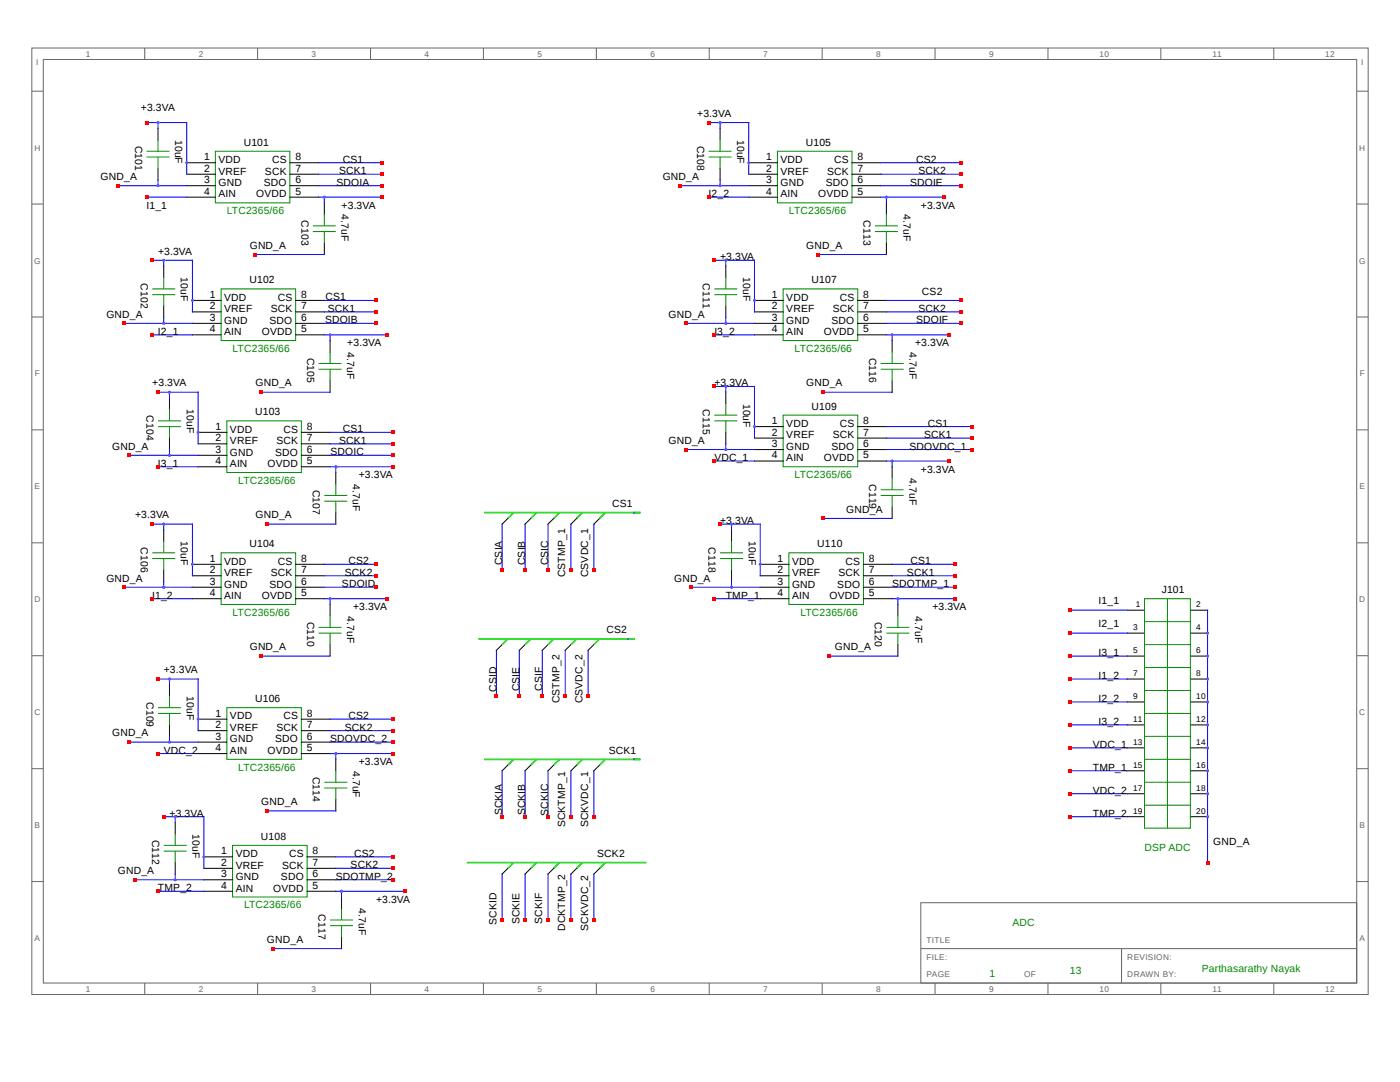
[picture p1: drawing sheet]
<svg xmlns="http://www.w3.org/2000/svg" width="279mm" height="216mm" viewBox="0 0 279 216" stroke-linecap="round" stroke-linejoin="round" font-family="sans-serif">
<g fill="none" stroke="#008b00" stroke-width=".2">
<path d="M29.2 30.2h4.6M29.2 31.3h4.6M31.5 27.9v2.3M31.5 31.3v2.3M43 30.2h14.9v10.3h-14.9zM141.4 30.2h4.6M141.4 31.3h4.6M143.7 27.9v2.3M143.7 31.3v2.3M155.2 30.2h14.8v10.3h-14.8zM30.4 57.7h4.6M30.4 58.8h4.6"/>
<path d="M32.7 55.4v2.3M32.7 58.8v2.3M44.1 57.7h14.9v10.3h-14.9zM62.4 45.1h4.6M62.4 46.2h4.6M64.7 42.8v2.3M64.7 46.2v2.3M142.6 57.7h4.5M142.6 58.8h4.5M144.9 55.4v2.3M144.9 58.8v2.3M156.3 57.7h14.9v10.3h-14.9z"/>
<path d="M174.6 45.1h4.6M174.6 46.2h4.6M176.9 42.8v2.3M176.9 46.2v2.3M63.6 72.5h4.6M63.6 73.7h4.6M65.9 70.2v2.3M65.9 73.7v2.3M175.8 72.5h4.5M175.8 73.7h4.5M178 70.2v2.3M178 73.7v2.3"/>
<path d="M31.5 84h4.6M31.5 85.1h4.6M33.8 81.7v2.3M33.8 85.1v2.3M45.3 84h14.8v10.3h-14.8zM64.7 98.9h4.6M67 96.6v2.3M142.6 84h4.5M142.6 82.8h4.5M144.9 80.5v2.3M144.9 84v2.3M156.3 82.8h14.9v10.3h-14.9z"/>
<path d="M175.8 98.9h4.5M175.8 97.7h4.5M178 95.4v2.3M178 98.9v2.3M30.4 110.3h4.6M30.4 111.5h4.6M32.7 108v2.3M32.7 111.5v2.2M44.1 110.3h14.9v10.3h-14.9zM64.7 100h4.6M67 100v2.3M143.7 110.3h4.6"/>
<path d="M143.7 111.5h4.6M146 108v2.3M146 111.5v2.2M157.4 110.3h14.9v10.3h-14.9zM228.4 119.5h9.2v45.8h-9.2zM233 119.5v45.8M33.8 138.9v2.3M63.6 125.2h4.6M63.6 126.3h4.6M65.9 122.9v2.3M65.9 126.3v2.3M176.9 125.2h4.6"/>
<path d="M176.9 126.3h4.6M179.2 122.9v2.3M179.2 126.3v2.3M228.4 128.6h9.2M228.4 133.2h9.2M228.4 124h9.2M228.4 137.8h9.2M31.5 141.2h4.6M31.5 142.4h4.6M33.8 142.4v2.2M45.3 141.2h14.8v10.3h-14.8zM64.7 156.1h4.6"/>
<path d="M64.7 157.2h4.6M67 153.8v2.3M67 157.2v2.3M228.4 142.4h9.2M228.4 156.1h9.2M228.4 151.5h9.2M228.4 146.9h9.2M32.7 168.7h4.6M32.7 169.8h4.6M35 166.4v2.3M35 169.8v2.3M46.4 168.7h14.9v10.3h-14.9z"/>
<path d="M228.4 160.7h9.2M65.9 183.6h4.5M65.9 184.7h4.5M68.2 181.3v2.3M68.2 184.7v2.3"/>
</g>
<g fill="none" stroke="#000" stroke-width=".2">
<path d="M31.5 25.6v2.3M31.5 33.6v2.3M37.3 32.5h5.7M37.3 34.8h5.7M37.3 37.1h5.7M37.3 39.3h5.7M57.9 32.5h5.7M57.9 34.8h5.7M57.9 37.1h5.7M57.9 39.3h5.7M143.7 25.6v2.3M143.7 33.6v2.3"/>
<path d="M149.4 32.5h5.8M149.4 34.8h5.8M149.4 37.1h5.8M149.4 39.3h5.8M170 32.5h5.8M170 34.8h5.8M170 37.1h5.8M170 39.3h5.8M32.7 53.1v2.3M38.4 59.9h5.7M59 59.9h5.7M64.7 40.5v2.3"/>
<path d="M64.7 48.5v2.3M144.9 53.1v2.3M150.6 59.9h5.7M171.2 59.9h5.7M176.9 40.5v2.3M176.9 48.5v2.3M32.7 61.1v2.3M33.8 79.4v2.3M38.4 62.2h5.7M38.4 64.5h5.7M38.4 66.8h5.7M59 62.2h5.7"/>
<path d="M59 64.5h5.7M59 66.8h5.7M65.9 68v2.2M65.9 76v2.3M144.9 61.1v2.3M144.9 78.3v2.2M150.6 62.2h5.7M150.6 64.5h5.7M150.6 66.8h5.7M171.2 62.2h5.7M171.2 64.5h5.7M171.2 66.8h5.7"/>
<path d="M178 68v2.2M178 76v2.3M33.8 87.4v2.3M39.5 86.3h5.8M39.5 88.6h5.8M39.5 90.8h5.8M39.5 93.1h5.8M60.1 86.3h5.8M60.1 88.6h5.8M60.1 90.8h5.8M60.1 93.1h5.8M67 94.3v2.3"/>
<path d="M144.9 86.3v2.3M150.6 85.1h5.7M150.6 87.4h5.7M150.6 89.7h5.7M150.6 92h5.7M171.2 85.1h5.7M171.2 87.4h5.7M171.2 89.7h5.7M171.2 92h5.7M178 93.1v2.3M32.7 105.7v2.3M32.7 113.7v2.3"/>
<path d="M38.4 112.6h5.7M38.4 114.9h5.7M38.4 117.2h5.7M38.4 119.5h5.7M59 112.6h5.7M59 114.9h5.7M59 117.2h5.7M59 119.5h5.7M67 102.3v2.3M101.4 103.4l-1.2 1.2M105.9 103.4l-1.1 1.2M110.5 103.4l-1.1 1.2"/>
<path d="M115.1 103.4l-1.2 1.2M119.7 103.4l-1.2 1.2M146 105.7v2.3M146 113.7v2.3M151.7 112.6h5.7M151.7 114.9h5.7M151.7 117.2h5.7M151.7 119.5h5.7M172.3 112.6h5.7M172.3 114.9h5.7M172.3 117.2h5.7M172.3 119.5h5.7"/>
<path d="M178 101.2v2.2M33.8 136.6v2.3M65.9 120.6v2.3M65.9 128.6v2.3M100.2 128.6l-1.1 1.2M104.8 128.6l-1.2 1.2M109.4 128.6l-1.2 1.2M113.9 128.6l-1.1 1.2M118.5 128.6l-1.1 1.2M179.2 120.6v2.3M179.2 128.6v2.3M225 121.8h3.4"/>
<path d="M225 126.3h3.4M225 130.9h3.4M225 135.5h3.4M237.6 121.8h3.4M237.6 126.3h3.4M237.6 130.9h3.4M237.6 135.5h3.4M33.8 144.6v2.3M39.5 143.5h5.8M39.5 145.8h5.8M39.5 148.1h5.8M39.5 150.4h5.8"/>
<path d="M60.1 143.5h5.8M60.1 145.8h5.8M60.1 148.1h5.8M60.1 150.4h5.8M67 151.5v2.3M67 159.5v2.3M101.4 152.7l-1.2 1.1M105.9 152.7l-1.1 1.1M110.5 152.7l-1.1 1.1M115.1 152.7l-1.2 1.1M119.7 152.7l-1.2 1.1M225 140.1h3.4"/>
<path d="M225 158.4h3.4M225 153.8h3.4M225 149.2h3.4M225 144.6h3.4M237.6 140.1h3.4M237.6 158.4h3.4M237.6 153.8h3.4M237.6 149.2h3.4M237.6 144.6h3.4M35 164.1v2.3M35 172.1v2.3M40.7 171h5.7"/>
<path d="M40.7 173.3h5.7M40.7 175.6h5.7M40.7 177.8h5.7M61.3 171h5.7M61.3 173.3h5.7M61.3 175.6h5.7M61.3 177.8h5.7M68.2 179v2.3M101.4 173.3l-1.2 1.1M105.9 173.3l-1.1 1.1M110.5 173.3l-1.1 1.1M115.1 173.3l-1.2 1.1"/>
<path d="M119.7 173.3l-1.2 1.1M225 163h3.4M237.6 163h3.4M68.2 187v2.3"/>
</g>
<g fill="none" stroke="#00f" stroke-width=".2">
<path d="M23.5 37.1h13.8M29.2 24.5h8.1v10.3M29.2 39.3h8.1M31.5 24.5v1.1M31.5 35.9v1.2M63.6 37.1h12.6M63.6 39.3h12.6M63.6 34.8h12.6M63.6 32.5h12.6M64.7 39.3v1.2M135.7 37.1h13.7M141.4 24.5h8v10.3"/>
<path d="M141.4 39.3h8M143.7 24.5v1.1M143.7 35.9v1.2M175.8 37.1h16M175.8 39.3h12.5M175.8 34.8h16M175.8 32.5h16M176.9 39.3v1.2M30.4 51.9h8v10.3M32.7 51.9v1.2M51 50.8h13.7M64.7 59.9h10.3"/>
<path d="M142.6 51.9h8v10.3M144.9 51.9v1.2M163.2 50.8h13.7M176.9 59.9h14.9M24.7 64.5h13.7M30.4 66.8h8M31.5 78.3h8v10.3M32.7 63.4v1.1M33.8 78.3v1.1M52.1 78.3h13.8M64.7 64.5h10.3M64.7 66.8h12.6"/>
<path d="M64.7 62.2h10.3M65.9 66.8v1.2M136.8 64.5h13.8M142.6 66.8h8M142.6 77.1h8v10.3M144.9 63.4v1.1M144.9 77.1v1.2M164.3 78.3h13.7M176.9 64.5h14.9M176.9 66.8h12.6M176.9 62.2h14.9M178 66.8v1.2"/>
<path d="M25.8 90.8h13.7M31.5 93.1h8M33.8 89.7v1.1M65.9 90.8h12.6M65.9 93.1h12.6M65.9 88.6h12.6M65.9 86.3h12.6M67 93.1v1.2M136.8 89.7h13.8M142.6 92h8M144.9 88.6v1.1M176.9 89.7h17.2"/>
<path d="M176.9 92h12.6M176.9 87.4h17.2M176.9 85.1h17.2M178 92v1.1M24.7 117.2h13.7M30.4 104.6h8v10.3M30.4 119.5h8M32.7 104.6v1.1M32.7 116v1.2M53.3 104.6h13.7M64.7 117.2h10.3M64.7 119.5h12.6"/>
<path d="M64.7 114.9h10.3M64.7 112.6h10.3M65.9 119.5v1.1M100.2 104.6v9.1M104.8 104.6v9.1M109.4 104.6v9.1M113.9 104.6v9.1M118.5 104.6v9.1M138 117.2h13.7M142.6 119.5h9.1M143.7 104.6h8v10.3M146 104.6v1.1"/>
<path d="M146 116v1.2M164.3 103.4h13.7M178 117.2h12.6M178 119.5h12.6M178 114.9h12.6M178 112.6h12.6M179.2 119.5v1.1M31.5 135.5h8v10.3M33.8 135.5v1.1M52.1 130.9h13.8M99.1 129.8v9.1M103.6 129.8v9.1"/>
<path d="M108.2 129.8v9.1M112.8 129.8v9.1M117.4 129.8v9.1M165.5 130.9h13.7M213.5 130.9h11.5M213.5 135.5h11.5M213.5 121.8h11.5M213.5 126.3h11.5M241 121.8v50.3M25.8 148.1h13.7M31.5 150.4h8M33.8 146.9v1.2"/>
<path d="M65.9 148.1h12.6M65.9 150.4h12.6M65.9 145.8h12.6M65.9 143.5h12.6M67 150.4v1.1M100.2 153.8v9.2M104.8 153.8v9.2M109.4 153.8v9.2M113.9 153.8v9.2M118.5 153.8v9.2M213.5 140.1h11.5M213.5 144.6h11.5"/>
<path d="M213.5 149.2h11.5M213.5 153.8h11.5M213.5 158.4h11.5M27 175.6h13.7M31.5 177.8h9.2M32.7 163h8v10.3M35 163v1.1M35 174.4v1.2M53.3 161.8h13.7M67 175.6h11.5M67 177.8h13.8M67 173.3h11.5"/>
<path d="M67 171h11.5M68.2 177.8v1.2M100.2 174.4v9.2M104.8 174.4v9.2M109.4 174.4v9.2M113.9 174.4v9.2M118.5 174.4v9.2M213.5 163h11.5M54.4 189.3h13.8"/>
</g>
<g fill="none" stroke="#666" stroke-width=".2">
<path d="M6.3 9.6h266.7v188.8h-266.7zM6.3 18.2h2.3M8.6 11.9h262.2v184.3h-262.2zM28.9 9.6v2.3M51.4 9.6v2.3M74 9.6v2.3M96.5 9.6v2.3M119 9.6v2.3M141.5 9.6v2.3M164.1 9.6v2.3M186.6 9.6v2.3M209.1 9.6v2.3"/>
<path d="M231.7 9.6v2.3M254.2 9.6v2.3M270.8 18.2h2.2M6.3 40.7h2.3M270.8 40.7h2.2M6.3 63.3h2.3M270.8 63.3h2.2M6.3 85.8h2.3M270.8 85.8h2.2M6.3 108.3h2.3M270.8 108.3h2.2M6.3 130.8h2.3"/>
<path d="M270.8 130.8h2.2M6.3 153.4h2.3M270.8 153.4h2.2M6.3 175.9h2.3M270.8 175.9h2.2M28.9 196.2v2.2M51.4 196.2v2.2M74 196.2v2.2M96.5 196.2v2.2M119 196.2v2.2M141.5 196.2v2.2M164.1 196.2v2.2"/>
<path d="M183.8 180.1h87v16.1h-87zM183.8 189.3h87M186.6 196.2v2.2M209.1 196.2v2.2M223.8 189.3v6.9M231.7 196.2v2.2M254.2 196.2v2.2"/>
</g>
<g fill="none" stroke="#0e0" stroke-width=".34">
<path d="M96.8 102.3h30.9M102.5 102.3l-1.1 1.1M107.1 102.3l-1.2 1.1M111.7 102.3l-1.2 1.1M116.2 102.3l-1.1 1.1M120.8 102.3l-1.1 1.1M95.6 127.5h30.9M101.4 127.5l-1.2 1.1M105.9 127.5l-1.1 1.1M110.5 127.5l-1.1 1.1M115.1 127.5l-1.2 1.1M119.7 127.5l-1.2 1.1"/>
<path d="M96.8 151.5h30.9M102.5 151.5l-1.1 1.2M107.1 151.5l-1.2 1.2M111.7 151.5l-1.2 1.2M116.2 151.5l-1.1 1.2M120.8 151.5l-1.1 1.2M93.3 172.1h35.5M102.5 172.1l-1.1 1.2M107.1 172.1l-1.2 1.2M111.7 172.1l-1.2 1.2M116.2 172.1l-1.1 1.2M120.8 172.1l-1.1 1.2"/>
</g>
<g fill="#a020f0">
<path d="M37.1 32.3h.4v.4h-.4z"/>
<path d="M31.3 24.2h.4v.5h-.4z"/>
</g>
<path d="M28.9 24.1h.7v.7h-.7z" fill="#f00"/>
<path d="M31.3 36.8h.4v.5h-.4z" fill="#a020f0"/>
<g fill="#f00">
<path d="M23.2 36.7h.7v.7h-.7z"/>
<path d="M28.9 39h.7v.7h-.7z"/>
</g>
<g fill="#a020f0">
<path d="M31.3 24.2h.4v.5h-.4z"/>
<path d="M31.3 36.8h.4v.5h-.4z"/>
</g>
<path d="M75.8 36.7h.7v.7h-.7z" fill="#f00"/>
<path d="M64.5 39.1h.4v.5h-.4z" fill="#a020f0"/>
<g fill="#f00">
<path d="M75.8 39h.7v.7h-.7z"/>
<path d="M50.6 50.4h.7v.7h-.7z"/>
</g>
<path d="M64.5 39.1h.4v.5h-.4z" fill="#a020f0"/>
<g fill="#f00">
<path d="M75.8 34.4h.7v.7h-.7z"/>
<path d="M75.8 32.1h.7v.7h-.7z"/>
</g>
<g fill="#a020f0">
<path d="M38.2 59.7h.4v.5h-.4z"/>
<path d="M32.5 51.7h.4v.4h-.4z"/>
</g>
<path d="M30 51.6h.7v.7h-.7z" fill="#f00"/>
<path d="M32.5 64.3h.4v.4h-.4z" fill="#a020f0"/>
<g fill="#f00">
<path d="M24.3 64.2h.7v.7h-.7z"/>
<path d="M30 66.5h.7v.7h-.7z"/>
</g>
<g fill="#a020f0">
<path d="M32.5 51.7h.4v.4h-.4z"/>
<path d="M32.5 64.3h.4v.4h-.4z"/>
</g>
<path d="M74.7 64.2h.7v.7h-.7z" fill="#f00"/>
<path d="M65.7 66.6h.4v.4h-.4z" fill="#a020f0"/>
<g fill="#f00">
<path d="M77 66.5h.7v.7h-.7z"/>
<path d="M51.8 77.9h.7v.7h-.7z"/>
</g>
<path d="M65.7 66.6h.4v.4h-.4z" fill="#a020f0"/>
<g fill="#f00">
<path d="M74.7 61.9h.7v.7h-.7z"/>
<path d="M74.7 59.6h.7v.7h-.7z"/>
</g>
<g fill="#a020f0">
<path d="M39.3 86.1h.4v.4h-.4z"/>
<path d="M33.6 78h.4v.5h-.4z"/>
</g>
<path d="M31.2 77.9h.7v.7h-.7z" fill="#f00"/>
<path d="M33.6 90.6h.4v.5h-.4z" fill="#a020f0"/>
<g fill="#f00">
<path d="M25.5 90.5h.7v.7h-.7z"/>
<path d="M31.2 92.8h.7v.7h-.7z"/>
</g>
<g fill="#a020f0">
<path d="M33.6 78h.4v.5h-.4z"/>
<path d="M33.6 90.6h.4v.5h-.4z"/>
</g>
<path d="M78.1 90.5h.7v.7h-.7z" fill="#f00"/>
<path d="M66.8 92.9h.4v.5h-.4z" fill="#a020f0"/>
<g fill="#f00">
<path d="M78.1 92.8h.7v.7h-.7z"/>
<path d="M52.9 104.2h.7v.7h-.7z"/>
</g>
<path d="M66.8 92.9h.4v.5h-.4z" fill="#a020f0"/>
<g fill="#f00">
<path d="M78.1 88.2h.7v.7h-.7z"/>
<path d="M78.1 85.9h.7v.7h-.7z"/>
</g>
<g fill="#a020f0">
<path d="M38.2 112.4h.4v.4h-.4z"/>
<path d="M32.5 104.4h.4v.4h-.4z"/>
</g>
<path d="M30 104.2h.7v.7h-.7z" fill="#f00"/>
<path d="M32.5 117h.4v.4h-.4z" fill="#a020f0"/>
<g fill="#f00">
<path d="M24.3 116.8h.7v.7h-.7z"/>
<path d="M30 119.1h.7v.7h-.7z"/>
</g>
<g fill="#a020f0">
<path d="M32.5 104.4h.4v.4h-.4z"/>
<path d="M32.5 117h.4v.4h-.4z"/>
<path d="M65.7 119.3h.4v.4h-.4z"/>
</g>
<g fill="#f00">
<path d="M77 119.1h.7v.7h-.7z"/>
<path d="M51.8 130.6h.7v.7h-.7z"/>
</g>
<path d="M65.7 119.3h.4v.4h-.4z" fill="#a020f0"/>
<g fill="#f00">
<path d="M74.7 114.5h.7v.7h-.7z"/>
<path d="M74.7 112.3h.7v.6h-.7z"/>
</g>
<g fill="#a020f0">
<path d="M149.2 32.3h.4v.4h-.4z"/>
<path d="M143.5 24.2h.4v.5h-.4z"/>
</g>
<path d="M141.1 24.1h.7v.7h-.7z" fill="#f00"/>
<path d="M143.5 36.8h.4v.5h-.4z" fill="#a020f0"/>
<g fill="#f00">
<path d="M135.4 36.7h.6v.7h-.6z"/>
<path d="M141.1 39h.7v.7h-.7z"/>
</g>
<g fill="#a020f0">
<path d="M143.5 24.2h.4v.5h-.4z"/>
<path d="M143.5 36.8h.4v.5h-.4z"/>
</g>
<path d="M191.4 36.7h.7v.7h-.7z" fill="#f00"/>
<path d="M176.7 39.1h.4v.5h-.4z" fill="#a020f0"/>
<g fill="#f00">
<path d="M188 39h.7v.7h-.7z"/>
<path d="M162.8 50.4h.7v.7h-.7z"/>
</g>
<path d="M176.7 39.1h.4v.5h-.4z" fill="#a020f0"/>
<g fill="#f00">
<path d="M191.4 34.4h.7v.7h-.7z"/>
<path d="M191.4 32.1h.7v.7h-.7z"/>
</g>
<g fill="#a020f0">
<path d="M150.4 59.7h.4v.5h-.4z"/>
<path d="M144.7 51.7h.3v.4h-.3z"/>
</g>
<path d="M142.2 51.6h.7v.7h-.7z" fill="#f00"/>
<path d="M144.7 64.3h.3v.4h-.3z" fill="#a020f0"/>
<g fill="#f00">
<path d="M136.5 64.2h.7v.7h-.7z"/>
<path d="M142.2 66.5h.7v.7h-.7z"/>
</g>
<g fill="#a020f0">
<path d="M144.7 51.7h.3v.4h-.3z"/>
<path d="M144.7 64.3h.3v.4h-.3z"/>
</g>
<path d="M191.4 64.2h.7v.7h-.7z" fill="#f00"/>
<path d="M177.8 66.6h.4v.4h-.4z" fill="#a020f0"/>
<g fill="#f00">
<path d="M189.1 66.5h.7v.7h-.7z"/>
<path d="M164 77.9h.7v.7h-.7z"/>
</g>
<path d="M177.8 66.6h.4v.4h-.4z" fill="#a020f0"/>
<g fill="#f00">
<path d="M191.4 61.9h.7v.7h-.7z"/>
<path d="M191.4 59.6h.7v.7h-.7z"/>
</g>
<g fill="#a020f0">
<path d="M150.4 84.9h.4v.4h-.4z"/>
<path d="M144.7 76.9h.3v.4h-.3z"/>
</g>
<path d="M142.2 76.8h.7v.7h-.7z" fill="#f00"/>
<path d="M144.7 89.5h.3v.4h-.3z" fill="#a020f0"/>
<g fill="#f00">
<path d="M136.5 89.4h.7v.6h-.7z"/>
<path d="M142.2 91.7h.7v.6h-.7z"/>
</g>
<g fill="#a020f0">
<path d="M144.7 76.9h.3v.4h-.3z"/>
<path d="M144.7 89.5h.3v.4h-.3z"/>
</g>
<path d="M193.7 89.4h.7v.6h-.7z" fill="#f00"/>
<path d="M177.8 91.8h.4v.4h-.4z" fill="#a020f0"/>
<g fill="#f00">
<path d="M189.1 91.7h.7v.6h-.7z"/>
<path d="M164 103.1h.7v.7h-.7z"/>
</g>
<path d="M177.8 91.8h.4v.4h-.4z" fill="#a020f0"/>
<g fill="#f00">
<path d="M193.7 87.1h.7v.7h-.7z"/>
<path d="M193.7 84.8h.7v.7h-.7z"/>
</g>
<g fill="#a020f0">
<path d="M151.5 112.4h.4v.4h-.4z"/>
<path d="M145.8 104.4h.4v.4h-.4z"/>
</g>
<path d="M143.4 104.2h.6v.7h-.6z" fill="#f00"/>
<path d="M145.8 117h.4v.4h-.4z" fill="#a020f0"/>
<g fill="#f00">
<path d="M137.6 116.8h.7v.7h-.7z"/>
<path d="M142.2 119.1h.7v.7h-.7z"/>
</g>
<g fill="#a020f0">
<path d="M145.8 104.4h.4v.4h-.4z"/>
<path d="M145.8 117h.4v.4h-.4z"/>
</g>
<path d="M190.3 116.8h.7v.7h-.7z" fill="#f00"/>
<path d="M179 119.3h.4v.4h-.4z" fill="#a020f0"/>
<g fill="#f00">
<path d="M190.3 119.1h.7v.7h-.7z"/>
<path d="M165.1 130.6h.7v.7h-.7z"/>
</g>
<path d="M179 119.3h.4v.4h-.4z" fill="#a020f0"/>
<g fill="#f00">
<path d="M190.3 114.5h.7v.7h-.7z"/>
<path d="M190.3 112.3h.7v.6h-.7z"/>
</g>
<g fill="#a020f0">
<path d="M39.3 143.3h.4v.4h-.4z"/>
<path d="M33.6 135.3h.4v.4h-.4z"/>
</g>
<path d="M31.2 135.1h.7v.7h-.7z" fill="#f00"/>
<path d="M33.6 147.9h.4v.4h-.4z" fill="#a020f0"/>
<g fill="#f00">
<path d="M25.5 147.7h.7v.7h-.7z"/>
<path d="M31.2 150h.7v.7h-.7z"/>
</g>
<g fill="#a020f0">
<path d="M33.6 135.3h.4v.4h-.4z"/>
<path d="M33.6 147.9h.4v.4h-.4z"/>
</g>
<path d="M78.1 147.7h.7v.7h-.7z" fill="#f00"/>
<path d="M66.8 150.2h.4v.4h-.4z" fill="#a020f0"/>
<g fill="#f00">
<path d="M78.1 150h.7v.7h-.7z"/>
<path d="M52.9 161.5h.7v.7h-.7z"/>
</g>
<path d="M66.8 150.2h.4v.4h-.4z" fill="#a020f0"/>
<g fill="#f00">
<path d="M78.1 145.4h.7v.7h-.7z"/>
<path d="M78.1 143.2h.7v.6h-.7z"/>
</g>
<g fill="#a020f0">
<path d="M40.5 170.8h.4v.4h-.4z"/>
<path d="M34.8 162.7h.4v.5h-.4z"/>
</g>
<path d="M32.3 162.6h.7v.7h-.7z" fill="#f00"/>
<path d="M34.8 175.3h.4v.5h-.4z" fill="#a020f0"/>
<g fill="#f00">
<path d="M26.6 175.2h.7v.7h-.7z"/>
<path d="M31.2 177.5h.7v.7h-.7z"/>
</g>
<g fill="#a020f0">
<path d="M34.8 162.7h.4v.5h-.4z"/>
<path d="M34.8 175.3h.4v.5h-.4z"/>
</g>
<path d="M78.1 175.2h.7v.7h-.7z" fill="#f00"/>
<path d="M68 177.6h.4v.5h-.4z" fill="#a020f0"/>
<g fill="#f00">
<path d="M80.4 177.5h.7v.7h-.7z"/>
<path d="M54.1 188.9h.7v.7h-.7z"/>
</g>
<path d="M68 177.6h.4v.5h-.4z" fill="#a020f0"/>
<g fill="#f00">
<path d="M78.1 172.9h.7v.7h-.7z"/>
<path d="M78.1 170.6h.7v.7h-.7z"/>
</g>
<g fill="#a020f0">
<path d="M240.8 126.1h.4v.4h-.4z"/>
<path d="M240.8 139.9h.4v.4h-.4z"/>
<path d="M240.8 135.3h.4v.4h-.4z"/>
<path d="M240.8 130.7h.4v.4h-.4z"/>
<path d="M240.8 158.2h.4v.4h-.4z"/>
<path d="M240.8 162.7h.4v.5h-.4z"/>
<path d="M240.8 153.6h.4v.4h-.4z"/>
<path d="M240.8 149h.4v.4h-.4z"/>
<path d="M240.8 144.4h.4v.5h-.4z"/>
</g>
<g fill="#f00">
<path d="M213.2 121.4h.7v.7h-.7z"/>
<path d="M213.2 126h.7v.7h-.7z"/>
<path d="M213.2 130.6h.7v.7h-.7z"/>
<path d="M213.2 135.1h.7v.7h-.7z"/>
<path d="M213.2 139.7h.7v.7h-.7z"/>
<path d="M213.2 144.3h.7v.7h-.7z"/>
<path d="M213.2 148.9h.7v.7h-.7z"/>
<path d="M213.2 153.5h.7v.6h-.7z"/>
<path d="M213.2 158h.7v.7h-.7z"/>
<path d="M213.2 162.6h.7v.7h-.7z"/>
</g>
<g fill="#a020f0">
<path d="M240.8 158.2h.4v.4h-.4z"/>
<path d="M240.8 162.7h.4v.5h-.4z"/>
<path d="M240.8 153.6h.4v.4h-.4z"/>
<path d="M240.8 126.1h.4v.4h-.4z"/>
<path d="M240.8 139.9h.4v.4h-.4z"/>
<path d="M240.8 135.3h.4v.4h-.4z"/>
<path d="M240.8 130.7h.4v.4h-.4z"/>
<path d="M240.8 149h.4v.4h-.4z"/>
<path d="M240.8 144.4h.4v.5h-.4z"/>
</g>
<g fill="#f00">
<path d="M240.7 171.8h.6v.7h-.6z"/>
<path d="M74.7 116.8h.7v.7h-.7z"/>
<path d="M99.9 183.2h.7v.7h-.7z"/>
<path d="M104.4 183.2h.7v.7h-.7z"/>
<path d="M109 183.2h.7v.7h-.7z"/>
<path d="M113.6 183.2h.7v.7h-.7z"/>
<path d="M118.2 183.2h.7v.7h-.7z"/>
</g>
<path d="M126.5 151.4l.2 .1-.1 .2-.2-.2z" fill="#a020f0"/>
<g fill="#f00">
<path d="M99.9 162.6h.7v.7h-.7z"/>
<path d="M104.4 162.6h.7v.7h-.7z"/>
<path d="M109 162.6h.7v.7h-.7z"/>
<path d="M113.6 162.6h.7v.7h-.7z"/>
<path d="M118.2 162.6h.7v.7h-.7z"/>
</g>
<path d="M125.3 127.3l.3 .2-.1 .1-.3-.1z" fill="#a020f0"/>
<g fill="#f00">
<path d="M98.7 138.6h.7v.7h-.7z"/>
<path d="M103.3 138.6h.7v.7h-.7z"/>
<path d="M107.9 138.6h.7v.7h-.7z"/>
<path d="M112.5 138.6h.6v.7h-.6z"/>
<path d="M117 138.6h.7v.7h-.7z"/>
</g>
<path d="M126.5 102.1l.2 .2-.1 .1-.2-.1z" fill="#a020f0"/>
<g fill="#f00">
<path d="M99.9 113.4h.7v.7h-.7z"/>
<path d="M104.4 113.4h.7v.7h-.7z"/>
<path d="M109 113.4h.7v.7h-.7z"/>
<path d="M113.6 113.4h.7v.7h-.7z"/>
<path d="M118.2 113.4h.7v.7h-.7z"/>
</g>
<g font-size="2.1">
<text x="28.1" y="22.2">+3.3VA</text>
<text x="139.1" y="23.3">+3.3VA</text>
<text x="27" y="29" transform="rotate(90 27 29)">C101</text>
<text x="35" y="27.9" transform="rotate(90 35 27.9)">10uF</text>
<text x="48.6" y="29.1">U101</text>
<text x="139.1" y="29" transform="rotate(90 139.1 29)">C108</text>
<text x="147.1" y="27.9" transform="rotate(90 147.1 27.9)">10uF</text>
<text x="160.8" y="29.1">U105</text>
<text x="20.1" y="35.9">GND_A</text>
<text x="40.7" y="32">1</text>
<text x="40.7" y="34.2">2</text>
<text x="43.6" y="32.5">VDD</text>
<text x="43.6" y="34.8">VREF</text>
<text x="52.9" y="34.8">SCK</text>
<text x="54.3" y="32.5">CS</text>
<text x="58.9" y="32">8</text>
<text x="58.9" y="34.2">7</text>
<text x="67.7" y="34.8">SCK1</text>
<text x="68.4" y="32.5">CS1</text>
<text x="132.3" y="35.9">GND_A</text>
<text x="152.9" y="32">1</text>
<text x="152.9" y="34.2">2</text>
<text x="155.8" y="32.5">VDD</text>
<text x="155.8" y="34.8">VREF</text>
<text x="165.1" y="34.8">SCK</text>
<text x="166.5" y="32.5">CS</text>
<text x="171.1" y="32">8</text>
<text x="171.1" y="34.2">7</text>
<text x="182.9" y="32.5">CS2</text>
<text x="183.3" y="34.8">SCK2</text>
<text x="29.2" y="41.6">I1_1</text>
<text x="40.7" y="36.5">3</text>
<text x="40.7" y="38.8">4</text>
<text x="43.6" y="37.1">GND</text>
<text x="43.6" y="39.4">AIN</text>
<text x="51.1" y="39.4">OVDD</text>
<text x="52.6" y="37.1">SDO</text>
<text x="58.9" y="36.5">6</text>
<text x="58.9" y="38.8">5</text>
<text x="67.2" y="37.1">SDOIA</text>
<text x="68.2" y="41.6">+3.3VA</text>
<text x="141.4" y="39.3">I2_2</text>
<text x="152.9" y="36.5">3</text>
<text x="152.9" y="38.8">4</text>
<text x="155.8" y="37.1">GND</text>
<text x="155.8" y="39.4">AIN</text>
<text x="163.3" y="39.4">OVDD</text>
<text x="164.8" y="37.1">SDO</text>
<text x="171.1" y="36.5">6</text>
<text x="171.1" y="38.8">5</text>
<text x="181.6" y="37.1">SDOIE</text>
<text x="183.8" y="41.6">+3.3VA</text>
<text x="60.1" y="43.9" transform="rotate(90 60.1 43.9)">C103</text>
<text x="68.2" y="42.8" transform="rotate(90 68.2 42.8)">4.7uF</text>
<text x="172.3" y="43.9" transform="rotate(90 172.3 43.9)">C113</text>
<text x="180.3" y="42.8" transform="rotate(90 180.3 42.8)">4.7uF</text>
<text x="31.5" y="50.8">+3.3VA</text>
<text x="49.8" y="49.6">GND_A</text>
<text x="143.7" y="51.9">+3.3VA</text>
<text x="160.9" y="49.6">GND_A</text>
<text x="28.1" y="56.5" transform="rotate(90 28.1 56.5)">C102</text>
<text x="36.1" y="55.4" transform="rotate(90 36.1 55.4)">10uF</text>
<text x="41.9" y="59.4">1</text>
<text x="49.8" y="56.5">U102</text>
<text x="60.1" y="59.4">8</text>
<text x="65" y="59.9">CS1</text>
<text x="140.3" y="56.5" transform="rotate(90 140.3 56.5)">C111</text>
<text x="148.3" y="55.4" transform="rotate(90 148.3 55.4)">10uF</text>
<text x="154" y="59.4">1</text>
<text x="162" y="56.5">U107</text>
<text x="172.3" y="59.4">8</text>
<text x="184" y="58.8">CS2</text>
<text x="21.2" y="63.4">GND_A</text>
<text x="41.9" y="61.7">2</text>
<text x="41.9" y="64">3</text>
<text x="44.8" y="60">VDD</text>
<text x="44.8" y="62.3">VREF</text>
<text x="44.8" y="64.6">GND</text>
<text x="53.8" y="64.6">SDO</text>
<text x="54" y="62.3">SCK</text>
<text x="55.4" y="60">CS</text>
<text x="60.1" y="64">6</text>
<text x="60.1" y="61.7">7</text>
<text x="64.9" y="64.5">SDOIB</text>
<text x="65.4" y="62.2">SCK1</text>
<text x="133.4" y="63.4">GND_A</text>
<text x="154" y="61.7">2</text>
<text x="154" y="64">3</text>
<text x="156.9" y="60">VDD</text>
<text x="156.9" y="62.3">VREF</text>
<text x="156.9" y="64.6">GND</text>
<text x="166" y="64.6">SDO</text>
<text x="166.2" y="62.3">SCK</text>
<text x="167.6" y="60">CS</text>
<text x="172.3" y="64">6</text>
<text x="172.3" y="61.7">7</text>
<text x="182.8" y="64.5">SDOIF</text>
<text x="183.3" y="62.2">SCK2</text>
<text x="31.5" y="66.8">I2_1</text>
<text x="41.9" y="66.3">4</text>
<text x="44.8" y="66.9">AIN</text>
<text x="52.3" y="66.9">OVDD</text>
<text x="60.1" y="66.3">5</text>
<text x="61.3" y="71.4" transform="rotate(90 61.3 71.4)">C105</text>
<text x="69.3" y="70.2" transform="rotate(90 69.3 70.2)">4.7uF</text>
<text x="69.3" y="69.1">+3.3VA</text>
<text x="142.6" y="66.8">I3_2</text>
<text x="154" y="66.3">4</text>
<text x="156.9" y="66.9">AIN</text>
<text x="164.4" y="66.9">OVDD</text>
<text x="172.3" y="66.3">5</text>
<text x="173.5" y="71.4" transform="rotate(90 173.5 71.4)">C116</text>
<text x="181.5" y="70.2" transform="rotate(90 181.5 70.2)">4.7uF</text>
<text x="182.6" y="69.1">+3.3VA</text>
<text x="30.4" y="77.1">+3.3VA</text>
<text x="51" y="77.1">GND_A</text>
<text x="142.6" y="77.1">+3.3VA</text>
<text x="160.9" y="77.1">GND_A</text>
<text x="29.2" y="82.8" transform="rotate(90 29.2 82.8)">C104</text>
<text x="37.3" y="81.7" transform="rotate(90 37.3 81.7)">10uF</text>
<text x="50.9" y="82.9">U103</text>
<text x="140.3" y="81.7" transform="rotate(90 140.3 81.7)">C115</text>
<text x="148.3" y="80.5" transform="rotate(90 148.3 80.5)">10uF</text>
<text x="162" y="81.7">U109</text>
<text x="22.4" y="89.7">GND_A</text>
<text x="43" y="85.8">1</text>
<text x="43" y="88">2</text>
<text x="45.9" y="86.3">VDD</text>
<text x="45.9" y="88.6">VREF</text>
<text x="55.2" y="88.6">SCK</text>
<text x="56.6" y="86.3">CS</text>
<text x="61.2" y="85.8">8</text>
<text x="61.2" y="88">7</text>
<text x="67.7" y="88.6">SCK1</text>
<text x="68.4" y="86.3">CS1</text>
<text x="133.4" y="88.6">GND_A</text>
<text x="154" y="84.6">1</text>
<text x="154" y="86.9">2</text>
<text x="154" y="89.2">3</text>
<text x="156.9" y="85.2">VDD</text>
<text x="156.9" y="87.5">VREF</text>
<text x="156.9" y="89.8">GND</text>
<text x="166" y="89.8">SDO</text>
<text x="166.2" y="87.5">SCK</text>
<text x="167.6" y="85.2">CS</text>
<text x="172.3" y="84.6">8</text>
<text x="172.3" y="89.2">6</text>
<text x="172.3" y="86.9">7</text>
<text x="181.5" y="89.7">SDOVDC_1</text>
<text x="184.4" y="87.4">SCK1</text>
<text x="185.1" y="85.1">CS1</text>
<text x="31.5" y="93.1">I3_1</text>
<text x="43" y="90.3">3</text>
<text x="43" y="92.6">4</text>
<text x="45.9" y="90.9">GND</text>
<text x="45.9" y="93.2">AIN</text>
<text x="53.4" y="93.2">OVDD</text>
<text x="54.9" y="90.9">SDO</text>
<text x="61.2" y="90.3">6</text>
<text x="61.2" y="92.6">5</text>
<text x="66" y="90.9">SDOIC</text>
<text x="71.6" y="95.4">+3.3VA</text>
<text x="142.6" y="92">VDC_1</text>
<text x="154" y="91.5">4</text>
<text x="156.9" y="92.1">AIN</text>
<text x="164.4" y="92.1">OVDD</text>
<text x="172.3" y="91.5">5</text>
<text x="181.5" y="95.4" transform="rotate(90 181.5 95.4)">4.7uF</text>
<text x="183.8" y="94.3">+3.3VA</text>
<text x="62.4" y="97.7" transform="rotate(90 62.4 97.7)">C107</text>
<text x="70.4" y="96.6" transform="rotate(90 70.4 96.6)">4.7uF</text>
<text x="122.2" y="101.2">CS1</text>
<text x="173.5" y="96.6" transform="rotate(90 173.5 96.6)">C119</text>
<text x="27" y="103.4">+3.3VA</text>
<text x="51" y="103.4">GND_A</text>
<text x="143.7" y="104.6">+3.3VA</text>
<text x="168.9" y="102.3">GND_A</text>
<text x="28.1" y="109.2" transform="rotate(90 28.1 109.2)">C106</text>
<text x="36.1" y="108" transform="rotate(90 36.1 108)">10uF</text>
<text x="41.9" y="112.1">1</text>
<text x="44.8" y="112.7">VDD</text>
<text x="49.8" y="109.2">U104</text>
<text x="55.4" y="112.7">CS</text>
<text x="60.1" y="112.1">8</text>
<text x="69.5" y="112.6">CS2</text>
<text x="100.2" y="112.8" transform="rotate(-90 100.2 112.8)">CSIA</text>
<text x="104.8" y="112.8" transform="rotate(-90 104.8 112.8)">CSIB</text>
<text x="109.4" y="112.8" transform="rotate(-90 109.4 112.8)">CSIC</text>
<text x="141.4" y="109.2" transform="rotate(90 141.4 109.2)">C118</text>
<text x="149.4" y="108" transform="rotate(90 149.4 108)">10uF</text>
<text x="155.2" y="112.1">1</text>
<text x="158.1" y="112.7">VDD</text>
<text x="163.1" y="109.2">U110</text>
<text x="168.8" y="112.7">CS</text>
<text x="173.4" y="112.1">8</text>
<text x="181.7" y="112.6">CS1</text>
<text x="21.2" y="116">GND_A</text>
<text x="30.4" y="119.5">I1_2</text>
<text x="41.9" y="114.4">2</text>
<text x="41.9" y="116.7">3</text>
<text x="41.9" y="119">4</text>
<text x="44.8" y="114.9">VREF</text>
<text x="44.8" y="117.2">GND</text>
<text x="44.8" y="119.5">AIN</text>
<text x="52.3" y="119.5">OVDD</text>
<text x="53.8" y="117.2">SDO</text>
<text x="54" y="114.9">SCK</text>
<text x="60.1" y="116.7">6</text>
<text x="60.1" y="114.4">7</text>
<text x="60.1" y="119">5</text>
<text x="68.2" y="117.2">SDOID</text>
<text x="68.8" y="114.9">SCK2</text>
<text x="112.8" y="115.2" transform="rotate(-90 112.8 115.2)">CSTMP_1</text>
<text x="117.4" y="115.2" transform="rotate(-90 117.4 115.2)">CSVDC_1</text>
<text x="134.5" y="116">GND_A</text>
<text x="144.9" y="119.5">TMP_1</text>
<text x="155.2" y="114.4">2</text>
<text x="155.2" y="116.7">3</text>
<text x="155.2" y="119">4</text>
<text x="158.1" y="114.9">VREF</text>
<text x="158.1" y="117.2">GND</text>
<text x="158.1" y="119.5">AIN</text>
<text x="165.6" y="119.5">OVDD</text>
<text x="167.1" y="117.2">SDO</text>
<text x="167.3" y="114.9">SCK</text>
<text x="173.4" y="116.7">6</text>
<text x="173.4" y="114.4">7</text>
<text x="173.4" y="119">5</text>
<text x="178.1" y="117.2">SDOTMP_1</text>
<text x="181" y="114.9">SCK1</text>
<text x="231.8" y="118.3">J101</text>
<text x="61.3" y="124" transform="rotate(90 61.3 124)">C110</text>
<text x="69.3" y="122.9" transform="rotate(90 69.3 122.9)">4.7uF</text>
<text x="70.5" y="121.8">+3.3VA</text>
<text x="174.6" y="124" transform="rotate(90 174.6 124)">C120</text>
<text x="182.6" y="122.9" transform="rotate(90 182.6 122.9)">4.7uF</text>
<text x="186.1" y="121.8">+3.3VA</text>
<text x="219.3" y="120.6">I1_1</text>
<text x="219.3" y="125.2">I2_1</text>
<text x="49.8" y="129.8">GND_A</text>
<text x="121" y="126.3">CS2</text>
<text x="166.6" y="129.8">GND_A</text>
<text x="219.3" y="130.9">I3_1</text>
<text x="32.7" y="134.3">+3.3VA</text>
<text x="103.6" y="138" transform="rotate(-90 103.6 138)">CSIE</text>
<text x="108.2" y="137.9" transform="rotate(-90 108.2 137.9)">CSIF</text>
<text x="219.3" y="135.5">I1_2</text>
<text x="29.2" y="140.1" transform="rotate(90 29.2 140.1)">C109</text>
<text x="37.3" y="138.9" transform="rotate(90 37.3 138.9)">10uF</text>
<text x="43" y="143">1</text>
<text x="45.9" y="143.6">VDD</text>
<text x="50.9" y="140.1">U106</text>
<text x="56.6" y="143.6">CS</text>
<text x="61.2" y="143">8</text>
<text x="69.5" y="143.5">CS2</text>
<text x="99.1" y="138" transform="rotate(-90 99.1 138)">CSID</text>
<text x="111.7" y="140.4" transform="rotate(-90 111.7 140.4)">CSTMP_2</text>
<text x="116.2" y="140.4" transform="rotate(-90 116.2 140.4)">CSVDC_2</text>
<text x="219.3" y="140.1">I2_2</text>
<text x="22.4" y="146.9">GND_A</text>
<text x="43" y="145.3">2</text>
<text x="43" y="147.6">3</text>
<text x="43" y="149.9">4</text>
<text x="45.9" y="145.9">VREF</text>
<text x="45.9" y="148.1">GND</text>
<text x="54.9" y="148.1">SDO</text>
<text x="55.2" y="145.9">SCK</text>
<text x="61.2" y="147.6">6</text>
<text x="61.2" y="145.3">7</text>
<text x="61.2" y="149.9">5</text>
<text x="65.9" y="148.1">SDOVDC_2</text>
<text x="68.8" y="145.8">SCK2</text>
<text x="218.1" y="149.2">VDC_1</text>
<text x="219.3" y="144.6">I3_2</text>
<text x="32.7" y="150.4">VDC_2</text>
<text x="45.9" y="150.4">AIN</text>
<text x="53.4" y="150.4">OVDD</text>
<text x="62.4" y="154.9" transform="rotate(90 62.4 154.9)">C114</text>
<text x="70.4" y="153.8" transform="rotate(90 70.4 153.8)">4.7uF</text>
<text x="71.6" y="152.7">+3.3VA</text>
<text x="121.5" y="150.4">SCK1</text>
<text x="218.1" y="153.8">TMP_1</text>
<text x="52.1" y="160.7">GND_A</text>
<text x="218.1" y="158.4">VDC_2</text>
<text x="30.4" y="167.5" transform="rotate(90 30.4 167.5)">C112</text>
<text x="33.8" y="163">+3.3VA</text>
<text x="38.4" y="166.4" transform="rotate(90 38.4 166.4)">10uF</text>
<text x="52.1" y="167.6">U108</text>
<text x="100.2" y="162.7" transform="rotate(-90 100.2 162.7)">SCKIA</text>
<text x="104.8" y="162.7" transform="rotate(-90 104.8 162.7)">SCKIB</text>
<text x="109.4" y="162.8" transform="rotate(-90 109.4 162.8)">SCKIC</text>
<text x="112.8" y="165.1" transform="rotate(-90 112.8 165.1)">SCKTMP_1</text>
<text x="117.4" y="165.1" transform="rotate(-90 117.4 165.1)">SCKVDC_1</text>
<text x="218.1" y="163">TMP_2</text>
<text x="44.1" y="170.5">1</text>
<text x="44.1" y="172.7">2</text>
<text x="47" y="171">VDD</text>
<text x="47" y="173.3">VREF</text>
<text x="56.3" y="173.3">SCK</text>
<text x="57.7" y="171">CS</text>
<text x="62.4" y="170.5">8</text>
<text x="62.4" y="172.7">7</text>
<text x="70" y="173.3">SCK2</text>
<text x="70.7" y="171">CS2</text>
<text x="119.2" y="171">SCK2</text>
<text x="242.1" y="168.7">GND_A</text>
<text x="23.5" y="174.4">GND_A</text>
<text x="31.5" y="177.8">TMP_2</text>
<text x="44.1" y="175">3</text>
<text x="44.1" y="177.3">4</text>
<text x="47" y="175.6">GND</text>
<text x="47" y="177.9">AIN</text>
<text x="54.5" y="177.9">OVDD</text>
<text x="56.1" y="175.6">SDO</text>
<text x="62.4" y="175">6</text>
<text x="62.4" y="177.3">5</text>
<text x="67" y="175.6">SDOTMP_2</text>
<text x="63.6" y="182.4" transform="rotate(90 63.6 182.4)">C117</text>
<text x="71.6" y="181.3" transform="rotate(90 71.6 181.3)">4.7uF</text>
<text x="75" y="180.1">+3.3VA</text>
<text x="99.1" y="184.5" transform="rotate(-90 99.1 184.5)">SCKID</text>
<text x="103.6" y="184.5" transform="rotate(-90 103.6 184.5)">SCKIE</text>
<text x="108.2" y="184.4" transform="rotate(-90 108.2 184.4)">SCKIF</text>
<text x="112.8" y="185.8" transform="rotate(-90 112.8 185.8)">DCKTMP_2</text>
<text x="117.4" y="185.7" transform="rotate(-90 117.4 185.7)">SCKVDC_2</text>
<text x="53.3" y="188.1">GND_A</text>
</g>
<g font-size="2.1" fill="#008b00">
<text x="45.3" y="42.8">LTC2365/66</text>
<text x="157.4" y="42.8">LTC2365/66</text>
<text x="46.4" y="70.2">LTC2365/66</text>
<text x="158.6" y="70.2">LTC2365/66</text>
<text x="158.6" y="95.4">LTC2365/66</text>
<text x="47.6" y="96.6">LTC2365/66</text>
<text x="46.4" y="122.9">LTC2365/66</text>
<text x="159.7" y="122.9">LTC2365/66</text>
<text x="47.6" y="153.8">LTC2365/66</text>
<text x="228.4" y="169.8">DSP ADC</text>
<text x="48.7" y="181.3">LTC2365/66</text>
<text x="202.1" y="184.7">ADC</text>
<text x="197.5" y="195">1</text>
<text x="213.5" y="194.4">13</text>
<text x="239.9" y="193.9">Parthasarathy Nayak</text>
</g>
<g font-size="1.7" fill="#666">
<text x="17.1" y="11.3">1</text>
<text x="39.7" y="11.3">2</text>
<text x="62.2" y="11.3">3</text>
<text x="84.7" y="11.3">4</text>
<text x="107.3" y="11.3">5</text>
<text x="129.8" y="11.3">6</text>
<text x="152.3" y="11.3">7</text>
<text x="174.9" y="11.3">8</text>
<text x="197.4" y="11.3">9</text>
<text x="219.4" y="11.3">10</text>
<text x="242" y="11.3">11</text>
<text x="264.5" y="11.3">12</text>
<text x="7.2" y="12.9">I</text>
<text x="271.7" y="12.9">I</text>
<text x="6.9" y="30.1">H</text>
<text x="271.3" y="30.1">H</text>
<text x="6.8" y="52.6">G</text>
<text x="271.2" y="52.6">G</text>
<text x="7" y="75.1">F</text>
<text x="271.4" y="75.1">F</text>
<text x="6.9" y="97.7">E</text>
<text x="271.3" y="97.7">E</text>
<text x="6.9" y="120.2">D</text>
<text x="271.3" y="120.2">D</text>
<text x="6.9" y="142.7">C</text>
<text x="271.3" y="142.7">C</text>
<text x="6.9" y="165.3">B</text>
<text x="271.3" y="165.3">B</text>
<text x="6.9" y="187.8">A</text>
<text x="184.9" y="191.6">FILE:</text>
<text x="184.9" y="188.1">TITLE</text>
<text x="225" y="191.6">REVISION:</text>
<text x="271.3" y="187.8">A</text>
<text x="17.1" y="197.9">1</text>
<text x="39.7" y="197.9">2</text>
<text x="62.2" y="197.9">3</text>
<text x="84.7" y="197.9">4</text>
<text x="107.3" y="197.9">5</text>
<text x="129.8" y="197.9">6</text>
<text x="152.3" y="197.9">7</text>
<text x="174.9" y="197.9">8</text>
<text x="184.9" y="195">PAGE</text>
<text x="197.4" y="197.9">9</text>
<text x="204.4" y="195">OF</text>
<text x="219.4" y="197.9">10</text>
<text x="225" y="195">DRAWN BY:</text>
<text x="242" y="197.9">11</text>
<text x="264.5" y="197.9">12</text>
</g>
<g font-size="1.7">
<text x="226.1" y="125.8">3</text>
<text x="226.7" y="121.2">1</text>
<text x="238.7" y="121.2">2</text>
<text x="238.7" y="125.8">4</text>
<text x="226.1" y="130.3">5</text>
<text x="238.7" y="130.3">6</text>
<text x="226.1" y="134.9">7</text>
<text x="238.7" y="134.9">8</text>
<text x="226.1" y="139.5">9</text>
<text x="238.7" y="139.5">10</text>
<text x="226.1" y="148.7">13</text>
<text x="226.1" y="144.1">11</text>
<text x="238.7" y="148.7">14</text>
<text x="238.7" y="144.1">12</text>
<text x="226.1" y="153.2">15</text>
<text x="238.7" y="153.2">16</text>
<text x="226.1" y="157.8">17</text>
<text x="238.7" y="157.8">18</text>
<text x="226.1" y="162.4">19</text>
<text x="238.7" y="162.4">20</text>
</g>
</svg>
